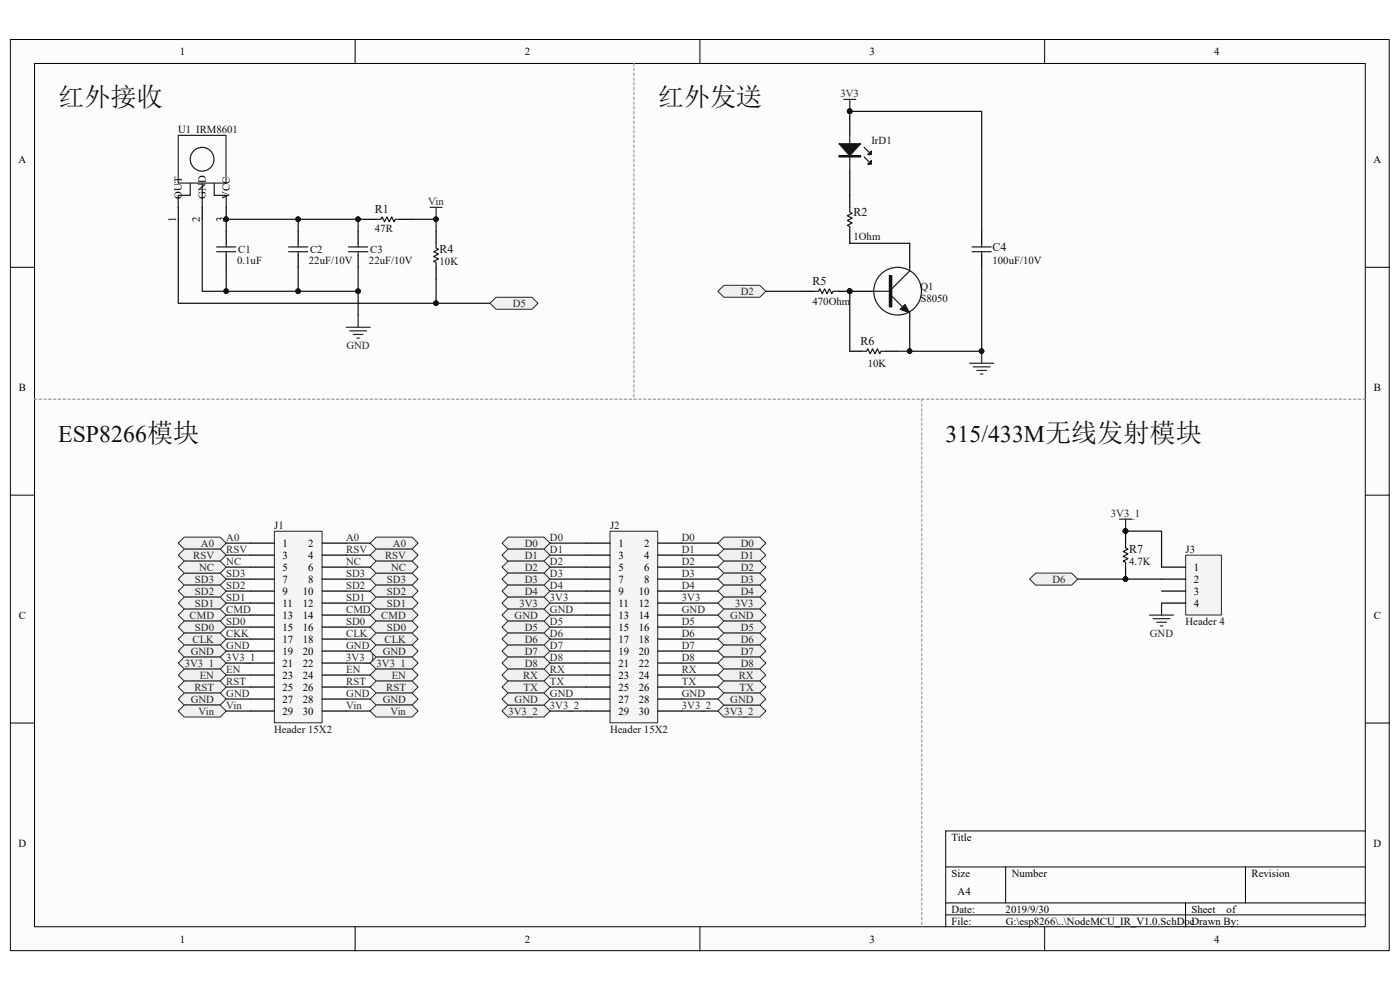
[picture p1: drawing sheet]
<svg xmlns="http://www.w3.org/2000/svg" width="297mm" height="210mm" viewBox="0 0 297 210" stroke-linecap="round" stroke-linejoin="round" font-family="sans-serif">
<path d="M2.2 8.4h292.5v193.3h-292.5z" fill="#fcfcfc"/>
<path d="M2.2 8.4h292.5v193.3h-292.5z" fill="none" stroke="#000" stroke-width=".21"/>
<path d="M7.4 13.5h282.2v183.1h-282.2z" fill="#fcfcfc"/>
<g fill="none" stroke="#000" stroke-width=".21">
<path d="M7.3 13.5h282.3v183.1h-282.3zM75.3 8.4v5.1M148.5 8.4v5.1M221.6 8.4v5.1M2.2 56.7h5.1M289.7 56.7h5.1M2.2 105h5.1M289.7 105h5.1M2.2 153.4h5.1M289.7 153.4h5.1M289.7 176.3h-89.1v20.3M75.3 196.6v5.1"/>
<path d="M148.5 196.6v5.1M200.6 183.9h89.1M200.6 191.5h89.1M200.6 194.1h89.1M213.4 183.9v7.6M221.6 196.6v5.1M251.5 191.5v5.1M264.2 183.9v7.6"/>
</g>
<g fill="none" stroke="#262626" stroke-width=".25">
<path d="M37.8 28.7h10.1v10.1h-10.1zM179 21.1h2.6M180.3 21.1v2.5M91.2 44h2.6M92.5 44v2.5M73.4 69.4h5.1M74.2 70.2h3.6M75 71h2M75.7 71.7h.5M76 66.9v2.5M205.7 77.1h5.1M206.5 77.8h3.5"/>
<path d="M207.2 78.6h2.1M208 79.3h.5M208.3 74.5v2.6"/>
</g>
<g fill="none" stroke="#1c1c1c" stroke-width=".25">
<path d="M40.4 38.9v2.5h-2.6v2.6M42.9 38.9v5.1M45.5 38.9v2.5h2.5v2.6M180.3 28.7v7.7M183.3 33.3l1.1 1M183.3 31.3l1.1 1M46 52.4h4M46 53.4h4M48 51.6v.8M48 53.4v.8M61.2 52.4h4.1M61.2 53.4h4.1"/>
<path d="M63.3 51.6v.8M63.3 53.4v.8M73.9 52.4h4.1M73.9 53.4h4.1M76 51.6v.8M76 53.4v.8M180.3 44v1l.5 .3-1 .5 1 .5-1 .5 1 .5-1 .5 .5 .3v1M206.2 52.4h4.1M206.2 53.4h4.1M208.3 51.6v.8M208.3 53.4v.8M172.6 61.8h1.1l.2-.5 .5 1 .5-1 .5 1 .6-1 .5 1 .2-.5h1"/>
<path d="M182.8 74.5h1l.3-.5 .5 1 .5-1 .5 1 .5-1 .5 1 .3-.5h1"/>
<circle cx="42.9" cy="33.8" r="2.52"/>
</g>
<g fill="none" stroke="#000" stroke-width=".25">
<path d="M180.3 23.6v5.1M180.3 36.4v7.6M37.8 44v2.5M42.9 44v2.5M48 44v2.5M48 49.1v2.5M48 54.2v2.5M63.3 49.1v2.5M63.3 54.2v2.5M76 49.1v2.5M76 54.2v2.5M180.3 49.1v2.5"/>
<path d="M208.3 49.1v2.5M208.3 54.2v2.5M170.1 61.8h2.5M177.7 61.8h2.6M180.3 74.5h2.5M187.9 74.5h2.6"/>
</g>
<g fill="#0e0e0e" stroke="#0e0e0e" stroke-width=".21">
<circle cx="48" cy="46.5" r=".48"/>
<circle cx="92.5" cy="46.5" r=".48"/>
<circle cx="208.2" cy="74.5" r=".48"/>
<circle cx="180.3" cy="61.8" r=".48"/>
<circle cx="180.3" cy="23.6" r=".48"/>
</g>
<path d="M178 30.5h4.6l-2.3 2.5z" fill="#1c1c1c"/>
<path d="M178 30.5h4.6l-2.3 2.5zM178 33h4.6v.3h-4.6zM178 33.2h4.6" fill="none" stroke="#1c1c1c" stroke-width=".25"/>
<path d="M184.1 34.8l.8-.7v.7z" fill="#1c1c1c"/>
<path d="M184.1 34.8l.8-.7v.7z" fill="none" stroke="#1c1c1c" stroke-width=".25"/>
<path d="M184.1 32.8l.8-.8v.8z" fill="#1c1c1c"/>
<path d="M184.1 32.8l.8-.8v.8zM193 56.7v.8l-3.8 3.8M185.4 61.8h3.8M189.2 62.8l2.3 2.3M193 66.4v.5" fill="none" stroke="#1c1c1c" stroke-width=".25"/>
<g fill="#0e0e0e" stroke="#0e0e0e" stroke-width=".21">
<circle cx="180.3" cy="23.6" r=".48"/>
<circle cx="180.3" cy="61.8" r=".48"/>
</g>
<path d="M193 51.6v5.1M180.3 61.8h5.1M193 66.9v5.1" fill="none" stroke="#000" stroke-width=".25"/>
<path d="M188.7 58.5h.5v6.6h-.5z" fill-rule="evenodd" fill="#1c1c1c"/>
<path d="M188.7 58.5h.5v6.6h-.5z" fill="none" stroke="#1c1c1c" stroke-width=".25"/>
<path d="M192 64.6l1 1.8-2-.8z" fill="#1c1c1c"/>
<g fill="none" stroke="#1c1c1c" stroke-width=".25">
<path d="M192 64.6l1 1.8-2-.8z"/>
<circle cx="190.4" cy="61.8" r="5.1"/>
</g>
<circle cx="180.3" cy="61.8" r=".48" fill="#0e0e0e" stroke="#0e0e0e" stroke-width=".21"/>
<path d="M134.5 13.5v71.2M7.3 84.7h282.4" fill="none" stroke="#999" stroke-width=".25" stroke-dasharray=".5 .5"/>
<g fill="#f0f0f0" stroke="#262626" stroke-width=".21">
<path d="M37.8 115.2l1.3-1.3h7.6l1.3 1.3-1.3 1.3h-7.6z" fill-rule="evenodd"/>
<path d="M37.8 117.8l1.3-1.3h7.6l1.3 1.3-1.3 1.2h-7.6z" fill-rule="evenodd"/>
<path d="M37.8 122.9l1.3-1.3h7.6l1.3 1.3-1.3 1.2h-7.6z" fill-rule="evenodd"/>
<path d="M37.8 125.4l1.3-1.3h7.6l1.3 1.3-1.3 1.3h-7.6z" fill-rule="evenodd"/>
<path d="M37.8 127.9l1.3-1.2h7.6l1.3 1.2-1.3 1.3h-7.6z" fill-rule="evenodd"/>
<path d="M39.1 129.2h7.6l1.3 1.3-1.3 1.3h-7.6l-1.3-1.3z" fill-rule="evenodd"/>
<path d="M37.8 133l1.3-1.2h7.6l1.3 1.2-1.3 1.3h-7.6z" fill-rule="evenodd"/>
<path d="M39.1 134.3h7.6l1.3 1.3-1.3 1.2h-7.6l-1.3-1.2z" fill-rule="evenodd"/>
<path d="M37.8 138.1l1.3-1.3h7.6l1.3 1.3-1.3 1.3h-7.6z" fill-rule="evenodd"/>
<path d="M37.8 140.7l1.3-1.3h7.6l1.3 1.3-1.3 1.2h-7.6z" fill-rule="evenodd"/>
<path d="M106.5 150.8l1.3-1.2h7.6l1.3 1.2-1.3 1.3h-7.6z" fill-rule="evenodd"/>
<path d="M37.8 143.2l1.3-1.3h7.6l1.3 1.3-1.3 1.3h-7.6z" fill-rule="evenodd"/>
<path d="M37.8 145.7l1.3-1.2h7.6l1.3 1.2-1.3 1.3h-7.6z" fill-rule="evenodd"/>
<path d="M37.8 148.3l1.3-1.3h7.6l1.3 1.3-1.3 1.3h-7.6z" fill-rule="evenodd"/>
<path d="M37.8 150.8l1.3-1.2h7.6l1.3 1.2-1.3 1.3h-7.6z" fill-rule="evenodd"/>
<path d="M106.5 115.2l1.3-1.3h7.6l1.3 1.3-1.3 1.3h-7.6z" fill-rule="evenodd"/>
<path d="M106.5 117.8l1.3-1.3h7.6l1.3 1.3-1.3 1.2h-7.6z" fill-rule="evenodd"/>
<path d="M106.5 120.3l1.3-1.3h7.6l1.3 1.3-1.3 1.3h-7.6z" fill-rule="evenodd"/>
<path d="M106.5 122.9l1.3-1.3h7.6l1.3 1.3-1.3 1.2h-7.6z" fill-rule="evenodd"/>
<path d="M106.5 125.4l1.3-1.3h7.6l1.3 1.3-1.3 1.3h-7.6z" fill-rule="evenodd"/>
<path d="M106.5 127.9l1.3-1.2h7.6l1.3 1.2-1.3 1.3h-7.6z" fill-rule="evenodd"/>
<path d="M107.8 129.2h7.6l1.3 1.3-1.3 1.3h-7.6l-1.3-1.3z" fill-rule="evenodd"/>
<path d="M106.5 133l1.3-1.2h7.6l1.3 1.2-1.3 1.3h-7.6z" fill-rule="evenodd"/>
<path d="M107.8 134.3h7.6l1.3 1.3-1.3 1.2h-7.6l-1.3-1.2z" fill-rule="evenodd"/>
<path d="M107.8 136.8h7.6l1.3 1.3-1.3 1.3h-7.6l-1.3-1.3z" fill-rule="evenodd"/>
<path d="M106.5 140.7l1.3-1.3h7.6l1.3 1.3-1.3 1.2h-7.6z" fill-rule="evenodd"/>
<path d="M106.5 143.2l1.3-1.3h7.6l1.3 1.3-1.3 1.3h-7.6z" fill-rule="evenodd"/>
<path d="M106.5 145.7l1.3-1.2h7.6l1.3 1.2-1.3 1.3h-7.6z" fill-rule="evenodd"/>
<path d="M106.5 148.3l1.3-1.3h7.6l1.3 1.3-1.3 1.3h-7.6z" fill-rule="evenodd"/>
</g>
<path d="M195.5 84.7v111.9" fill="none" stroke="#999" stroke-width=".25" stroke-dasharray=".5 .5"/>
<g fill="#f0f0f0" stroke="#262626" stroke-width=".21">
<path d="M104 64.3l1.2-1.2h7.7l1.2 1.2-1.2 1.3h-7.7z" fill-rule="evenodd"/>
<path d="M78.5 115.2l1.3-1.3h7.6l1.3 1.3-1.3 1.3h-7.6z" fill-rule="evenodd"/>
<path d="M78.5 117.8l1.3-1.3h7.6l1.3 1.3-1.3 1.2h-7.6z" fill-rule="evenodd"/>
<path d="M78.5 122.9l1.3-1.3h7.6l1.3 1.3-1.3 1.2h-7.6z" fill-rule="evenodd"/>
<path d="M78.5 125.4l1.3-1.3h7.6l1.3 1.3-1.3 1.3h-7.6z" fill-rule="evenodd"/>
<path d="M78.5 127.9l1.3-1.2h7.6l1.3 1.2-1.3 1.3h-7.6z" fill-rule="evenodd"/>
<path d="M79.8 129.2h7.6l1.3 1.3-1.3 1.3h-7.6l-1.3-1.3z" fill-rule="evenodd"/>
<path d="M78.5 133l1.3-1.2h7.6l1.3 1.2-1.3 1.3h-7.6z" fill-rule="evenodd"/>
<path d="M79.8 134.3h7.6l1.3 1.3-1.3 1.2h-7.6l-1.3-1.2z" fill-rule="evenodd"/>
<path d="M79.8 136.8h7.6l1.3 1.3-1.3 1.3h-7.6l-1.3-1.3z" fill-rule="evenodd"/>
<path d="M78.5 140.7l1.3-1.3h7.6l1.3 1.3-1.3 1.2h-7.6z" fill-rule="evenodd"/>
<path d="M152.3 150.8l1.3-1.2h7.6l1.3 1.2-1.3 1.3h-7.6z" fill-rule="evenodd"/>
<path d="M78.5 143.2l1.3-1.3h7.6l1.3 1.3-1.3 1.3h-7.6z" fill-rule="evenodd"/>
<path d="M78.5 145.7l1.3-1.2h7.6l1.3 1.2-1.3 1.3h-7.6z" fill-rule="evenodd"/>
<path d="M78.5 148.3l1.3-1.3h7.6l1.3 1.3-1.3 1.3h-7.6z" fill-rule="evenodd"/>
<path d="M78.5 150.8l1.3-1.2h7.6l1.3 1.2-1.3 1.3h-7.6z" fill-rule="evenodd"/>
<path d="M152.3 115.2l1.3-1.3h7.6l1.3 1.3-1.3 1.3h-7.6z" fill-rule="evenodd"/>
<path d="M152.3 117.8l1.3-1.3h7.6l1.3 1.3-1.3 1.2h-7.6z" fill-rule="evenodd"/>
<path d="M152.3 120.3l1.3-1.3h7.6l1.3 1.3-1.3 1.3h-7.6z" fill-rule="evenodd"/>
<path d="M152.3 122.9l1.3-1.3h7.6l1.3 1.3-1.3 1.2h-7.6z" fill-rule="evenodd"/>
<path d="M152.3 125.4l1.3-1.3h7.6l1.3 1.3-1.3 1.3h-7.6z" fill-rule="evenodd"/>
<path d="M152.3 127.9l1.3-1.2h7.6l1.3 1.2-1.3 1.3h-7.6z" fill-rule="evenodd"/>
<path d="M153.6 129.2h7.6l1.3 1.3-1.3 1.3h-7.6l-1.3-1.3z" fill-rule="evenodd"/>
<path d="M152.3 133l1.3-1.2h7.6l1.3 1.2-1.3 1.3h-7.6z" fill-rule="evenodd"/>
<path d="M153.6 134.3h7.6l1.3 1.3-1.3 1.2h-7.6l-1.3-1.2z" fill-rule="evenodd"/>
<path d="M153.6 136.8h7.6l1.3 1.3-1.3 1.3h-7.6l-1.3-1.3z" fill-rule="evenodd"/>
<path d="M152.3 140.7l1.3-1.3h7.6l1.3 1.3-1.3 1.2h-7.6z" fill-rule="evenodd"/>
<path d="M152.3 143.2l1.3-1.3h7.6l1.3 1.3-1.3 1.3h-7.6z" fill-rule="evenodd"/>
<path d="M152.3 145.7l1.3-1.2h7.6l1.3 1.2-1.3 1.3h-7.6z" fill-rule="evenodd"/>
<path d="M152.3 148.3l1.3-1.3h7.6l1.3 1.3-1.3 1.3h-7.6z" fill-rule="evenodd"/>
<path d="M152.3 61.8l1.3-1.3h7.6l1.3 1.3-1.3 1.3h-7.6z" fill-rule="evenodd"/>
</g>
<path d="M58.3 112.7h10v40.6h-10z" fill="#f5f5f5"/>
<path d="M58.2 112.7h10.1v40.6h-10.1z" fill="none" stroke="#262626" stroke-width=".21"/>
<g fill="none" stroke="#000" stroke-width=".25">
<path d="M53.1 115.2h5.1M53.1 117.8h5.1M68.3 115.2h5.1M68.3 117.8h5.1M53.1 120.3h5.1M53.1 122.9h5.1M53.1 125.4h5.1M53.1 127.9h5.1M53.1 130.5h5.1M53.1 133h5.1M53.1 135.6h5.1M53.1 138.1h5.1"/>
<path d="M68.3 120.3h5.1M68.3 122.9h5.1M68.3 125.4h5.1M68.3 127.9h5.1M68.3 130.5h5.1M68.3 133h5.1M68.3 135.6h5.1M68.3 138.1h5.1M53.1 140.7h5.1M53.1 143.2h5.1M53.1 145.7h5.1M53.1 148.3h5.1"/>
<path d="M53.1 150.8h5.1M68.3 140.7h5.1M68.3 143.2h5.1M68.3 145.7h5.1M68.3 148.3h5.1M68.3 150.8h5.1"/>
</g>
<path d="M129.5 112.7h10v40.6h-10z" fill="#f5f5f5"/>
<path d="M129.4 112.7h10.1v40.6h-10.1z" fill="none" stroke="#262626" stroke-width=".21"/>
<g fill="none" stroke="#000" stroke-width=".25">
<path d="M77.2 46.5h2.6M84.9 46.5h2.5M92.5 49.1v2.5M92.5 56.7v2.5M124.3 115.2h5.1M124.3 117.8h5.1M139.6 115.2h5.1M139.6 117.8h5.1M124.3 120.3h5.1M124.3 122.9h5.1M124.3 125.4h5.1M124.3 127.9h5.1"/>
<path d="M124.3 130.5h5.1M124.3 133h5.1M124.3 135.6h5.1M124.3 138.1h5.1M139.6 120.3h5.1M139.6 122.9h5.1M139.6 125.4h5.1M139.6 127.9h5.1M139.6 130.5h5.1M139.6 133h5.1M139.6 135.6h5.1M139.6 138.1h5.1"/>
<path d="M124.3 140.7h5.1M124.3 143.2h5.1M124.3 145.7h5.1M124.3 148.3h5.1M124.3 150.8h5.1M139.6 140.7h5.1M139.6 143.2h5.1M139.6 145.7h5.1M139.6 148.3h5.1M139.6 150.8h5.1"/>
</g>
<path d="M79.8 46.5h1l.3-.5 .5 1 .5-1 .5 1 .5-1 .5 1 .3-.5h1M92.5 51.6v1l.5 .3-1 .5 1 .5-1 .5 1 .5-1 .5 .5 .3v1" fill="none" stroke="#1c1c1c" stroke-width=".25"/>
<g fill="#f0f0f0" stroke="#262626" stroke-width=".21">
<path d="M37.8 120.3l1.3-1.3h7.6l1.3 1.3-1.3 1.3h-7.6z" fill-rule="evenodd"/>
<path d="M78.5 120.3l1.3-1.3h7.6l1.3 1.3-1.3 1.3h-7.6z" fill-rule="evenodd"/>
</g>
<path d="M251.6 117.8h7.5v12.7h-7.5z" fill="#f5f5f5"/>
<path d="M251.5 117.8h7.6v12.7h-7.6z" fill="none" stroke="#262626" stroke-width=".21"/>
<path d="M238.8 112.7v2.5M238.8 120.3v2.6M246.4 120.3h5.1M246.4 122.9h5.1M246.4 125.4h5.1M246.4 127.9h5.1" fill="none" stroke="#000" stroke-width=".25"/>
<g fill="#0e0e0e" stroke="#0e0e0e" stroke-width=".21">
<circle cx="238.8" cy="122.8" r=".48"/>
<circle cx="238.8" cy="112.6" r=".48"/>
<circle cx="92.5" cy="64.3" r=".48"/>
<circle cx="48" cy="61.8" r=".48"/>
<circle cx="63.2" cy="61.8" r=".48"/>
<circle cx="180.3" cy="61.8" r=".48"/>
<circle cx="208.2" cy="74.5" r=".48"/>
<circle cx="193" cy="74.5" r=".48"/>
<circle cx="180.3" cy="23.6" r=".48"/>
<circle cx="92.5" cy="46.5" r=".48"/>
<circle cx="48" cy="46.5" r=".48"/>
<circle cx="63.2" cy="46.5" r=".48"/>
<circle cx="76" cy="46.5" r=".48"/>
<circle cx="76" cy="61.8" r=".48"/>
</g>
<path d="M238.8 115.2v1l.5 .3-1 .5 1 .5-1 .5 1 .5-1 .5 .5 .3v1" fill="none" stroke="#1c1c1c" stroke-width=".25"/>
<path d="M237.5 110.1h2.6M238.8 110.1v2.6M243.9 130.5h5.1M244.6 131.2h3.6M245.4 132h2M246.2 132.8h.5M246.4 127.9v2.6" fill="none" stroke="#262626" stroke-width=".25"/>
<g fill="none" stroke="#0e0e0e" stroke-width=".25">
<path d="M180.3 23.6h28v25.5M37.8 46.5v17.8h66.2M42.9 46.5v15.3h33.1v-5.1M48 56.7v5.1M63.3 46.5v2.6M63.3 56.7v5.1M76 46.5v2.6M77.2 46.5h-29.2v2.6M87.4 46.5h5.1v2.6M92.5 59.2v5.1M180.3 51.6h12.7M208.3 56.7v17.8h-15.3"/>
<path d="M76 61.8v5.1M162.5 61.8h7.6M180.3 61.8v12.7M48 115.2h5.1M48 117.8h5.1M73.4 115.2h5.1M73.4 117.8h5.1M116.7 115.2h7.6M116.7 117.8h7.6M144.7 115.2h7.6M144.7 117.8h7.6M238.8 112.7h7.6v7.6"/>
<path d="M48 120.3h5.1M48 122.9h5.1M48 125.4h5.1M48 127.9h5.1M48 130.5h5.1M48 133h5.1M48 135.6h5.1M48 138.1h5.1M73.4 120.3h5.1M73.4 122.9h5.1M73.4 125.4h5.1M73.4 127.9h5.1"/>
<path d="M73.4 130.5h5.1M73.4 133h5.1M73.4 135.6h5.1M73.4 138.1h5.1M116.7 120.3h7.6M116.7 122.9h7.6M116.7 125.4h7.6M116.7 127.9h7.6M116.7 130.5h7.6M116.7 133h7.6M116.7 135.6h7.6M116.7 138.1h7.6"/>
<path d="M144.7 120.3h7.6M144.7 122.9h7.6M144.7 125.4h7.6M144.7 127.9h7.6M144.7 130.5h7.6M144.7 133h7.6M144.7 135.6h7.6M144.7 138.1h7.6M228.6 122.9h17.8M48 140.7h5.1M48 143.2h5.1M48 145.7h5.1"/>
<path d="M48 148.3h5.1M48 150.8h5.1M73.4 140.7h5.1M73.4 143.2h5.1M73.4 145.7h5.1M73.4 148.3h5.1M73.4 150.8h5.1M116.7 140.7h7.6M116.7 143.2h7.6M116.7 145.7h7.6M116.7 148.3h7.6M116.7 150.8h7.6"/>
<path d="M144.7 140.7h7.6M144.7 143.2h7.6M144.7 145.7h7.6M144.7 148.3h7.6M144.7 150.8h7.6"/>
</g>
<path d="M193 72v2.5h-2.5" fill="none" stroke="#151515" stroke-width=".25"/>
<path d="M218.4 122.9l1.3-1.3h7.6l1.3 1.3-1.3 1.2h-7.6z" fill-rule="evenodd" fill="#f0f0f0" stroke="#262626" stroke-width=".21"/>
<g font-size="5.5" fill="#0e0e0e">
<text x="12.4" y="22.5">红外接收</text>
<text x="139.6" y="22.5">红外发送</text>
</g>
<g font-size="5" fill="#0e0e0e">
<text x="12.4" y="93.8">ESP8266模块</text>
<text x="200.6" y="93.8">315/433M无线发射模块</text>
</g>
<g font-size="2.5" fill="#0e0e0e">
<text x="79.5" y="45.2">R1</text>
<text x="181.1" y="45.7">R2</text>
<text x="93.3" y="53.6">R4</text>
<text x="210.6" y="53.3">C4</text>
<text x="172.4" y="60.5">R5</text>
<text x="182.6" y="73.2">R6</text>
<text x="239.6" y="117.2">R7</text>
</g>
<g font-size="2.3">
<text x="38.2" y="11.7">1</text>
<text x="111.3" y="11.7">2</text>
<text x="184.5" y="11.7">3</text>
<text x="257.6" y="11.7">4</text>
<text x="3.9" y="34.6">A</text>
<text x="291.4" y="34.6">A</text>
<text x="37.3" y="47.2" transform="rotate(-90 37.3 47.2)">1</text>
<text x="38.6" y="42.2" transform="rotate(-90 38.6 42.2)">OUT</text>
<text x="42.4" y="47.2" transform="rotate(-90 42.4 47.2)">2</text>
<text x="43.7" y="42.2" transform="rotate(-90 43.7 42.2)">GND</text>
<text x="47.5" y="47.2" transform="rotate(-90 47.5 47.2)">3</text>
<text x="48.8" y="42.2" transform="rotate(-90 48.8 42.2)">VCC</text>
<text x="4" y="82.9">B</text>
<text x="291.5" y="82.9">B</text>
<text x="59.9" y="116">1</text>
<text x="59.9" y="118.5">3</text>
<text x="65.4" y="116">2</text>
<text x="65.4" y="118.5">4</text>
<text x="131.2" y="116">1</text>
<text x="131.2" y="118.5">3</text>
<text x="136.7" y="116">2</text>
<text x="136.7" y="118.5">4</text>
<text x="59.9" y="121.1">5</text>
<text x="59.9" y="123.6">7</text>
<text x="65.4" y="121.1">6</text>
<text x="65.4" y="123.6">8</text>
<text x="131.2" y="121.1">5</text>
<text x="131.2" y="123.6">7</text>
<text x="136.7" y="121.1">6</text>
<text x="136.7" y="123.6">8</text>
<text x="253.3" y="121.1">1</text>
<text x="253.3" y="123.6">2</text>
<text x="4" y="131.3">C</text>
<text x="59.9" y="126.2">9</text>
<text x="59.9" y="128.7">11</text>
<text x="59.9" y="131.3">13</text>
<text x="64.3" y="126.2">10</text>
<text x="64.3" y="128.7">12</text>
<text x="64.3" y="131.3">14</text>
<text x="131.2" y="126.2">9</text>
<text x="131.2" y="128.7">11</text>
<text x="131.2" y="131.3">13</text>
<text x="135.5" y="126.2">10</text>
<text x="135.5" y="128.7">12</text>
<text x="135.5" y="131.3">14</text>
<text x="253.3" y="126.2">3</text>
<text x="253.3" y="128.7">4</text>
<text x="291.5" y="131.3">C</text>
<text x="59.9" y="133.8">15</text>
<text x="59.9" y="136.4">17</text>
<text x="64.3" y="133.8">16</text>
<text x="64.3" y="136.4">18</text>
<text x="131.2" y="133.8">15</text>
<text x="131.2" y="136.4">17</text>
<text x="135.5" y="133.8">16</text>
<text x="135.5" y="136.4">18</text>
<text x="59.9" y="138.9">19</text>
<text x="59.9" y="141.4">21</text>
<text x="59.9" y="144">23</text>
<text x="64.3" y="138.9">20</text>
<text x="64.3" y="141.4">22</text>
<text x="64.3" y="144">24</text>
<text x="131.2" y="138.9">19</text>
<text x="131.2" y="141.4">21</text>
<text x="131.2" y="144">23</text>
<text x="135.5" y="138.9">20</text>
<text x="135.5" y="141.4">22</text>
<text x="135.5" y="144">24</text>
<text x="59.9" y="146.5">25</text>
<text x="59.9" y="149.1">27</text>
<text x="64.3" y="146.5">26</text>
<text x="64.3" y="149.1">28</text>
<text x="131.2" y="146.5">25</text>
<text x="131.2" y="149.1">27</text>
<text x="135.5" y="146.5">26</text>
<text x="135.5" y="149.1">28</text>
<text x="59.9" y="151.6">29</text>
<text x="64.3" y="151.6">30</text>
<text x="131.2" y="151.6">29</text>
<text x="135.5" y="151.6">30</text>
<text x="3.9" y="179.6">D</text>
<text x="201.9" y="178.3">Title</text>
<text x="291.4" y="179.6">D</text>
<text x="201.9" y="186">Size</text>
<text x="214.6" y="186">Number</text>
<text x="265.5" y="186">Revision</text>
<text x="203.2" y="189.8">A4</text>
<text x="201.9" y="193.6">Date:</text>
<text x="201.9" y="196.1">File:</text>
<text x="213.3" y="193.6">2019/9/30</text>
<text x="213.4" y="196.1">G:\esp8266\..\NodeMCU_IR_V1.0.SchDocDrawn By:</text>
<text x="252.8" y="193.6">Sheet</text>
<text x="260.2" y="193.6">of</text>
<text x="38.2" y="199.9">1</text>
<text x="111.3" y="199.9">2</text>
<text x="184.5" y="199.9">3</text>
<text x="257.6" y="199.9">4</text>
</g>
<g font-size="2.3" fill="#262626">
<text x="178.3" y="20.6">3V3</text>
<text x="90.8" y="43.5">Vin</text>
<text x="108.8" y="65.1">D5</text>
<text x="157.1" y="62.6">D2</text>
<text x="73.5" y="74">GND</text>
<text x="235.7" y="109.6">3V3_1</text>
<text x="41" y="118.5">RSV</text>
<text x="42.6" y="116">A0</text>
<text x="48" y="114.7">A0</text>
<text x="48" y="117.3">RSV</text>
<text x="48" y="119.8">NC</text>
<text x="73.4" y="114.7">A0</text>
<text x="73.4" y="117.3">RSV</text>
<text x="73.4" y="119.8">NC</text>
<text x="81.7" y="118.5">RSV</text>
<text x="83.4" y="116">A0</text>
<text x="111.3" y="116">D0</text>
<text x="111.3" y="118.5">D1</text>
<text x="116.7" y="114.7">D0</text>
<text x="116.7" y="117.3">D1</text>
<text x="116.7" y="119.8">D2</text>
<text x="144.7" y="114.7">D0</text>
<text x="144.7" y="117.3">D1</text>
<text x="144.7" y="119.8">D2</text>
<text x="157.1" y="116">D0</text>
<text x="157.1" y="118.5">D1</text>
<text x="41.4" y="123.6">SD3</text>
<text x="42.2" y="121.1">NC</text>
<text x="48" y="124.9">SD2</text>
<text x="48" y="122.3">SD3</text>
<text x="73.4" y="124.9">SD2</text>
<text x="73.4" y="122.3">SD3</text>
<text x="82.1" y="123.6">SD3</text>
<text x="83" y="121.1">NC</text>
<text x="111.3" y="121.1">D2</text>
<text x="111.3" y="123.6">D3</text>
<text x="116.7" y="122.3">D3</text>
<text x="116.7" y="124.9">D4</text>
<text x="144.7" y="122.3">D3</text>
<text x="144.7" y="124.9">D4</text>
<text x="157.1" y="121.1">D2</text>
<text x="157.1" y="123.6">D3</text>
<text x="223.3" y="123.6">D6</text>
<text x="40.2" y="131.3">CMD</text>
<text x="41.4" y="126.2">SD2</text>
<text x="41.4" y="128.7">SD1</text>
<text x="48" y="127.4">SD1</text>
<text x="48" y="130">CMD</text>
<text x="73.4" y="127.4">SD1</text>
<text x="73.4" y="130">CMD</text>
<text x="80.9" y="131.3">CMD</text>
<text x="82.1" y="126.2">SD2</text>
<text x="82.1" y="128.7">SD1</text>
<text x="109.2" y="131.3">GND</text>
<text x="110.2" y="128.7">3V3</text>
<text x="111.3" y="126.2">D4</text>
<text x="116.7" y="130">GND</text>
<text x="116.7" y="127.4">3V3</text>
<text x="144.7" y="130">GND</text>
<text x="144.7" y="127.4">3V3</text>
<text x="154.9" y="131.3">GND</text>
<text x="156" y="128.7">3V3</text>
<text x="157.1" y="126.2">D4</text>
<text x="40.9" y="136.4">CLK</text>
<text x="41.4" y="133.8">SD0</text>
<text x="48" y="132.5">SD0</text>
<text x="48" y="135.1">CKK</text>
<text x="48" y="137.6">GND</text>
<text x="73.4" y="137.6">GND</text>
<text x="73.4" y="132.5">SD0</text>
<text x="73.4" y="135.1">CLK</text>
<text x="81.6" y="136.4">CLK</text>
<text x="82.1" y="133.8">SD0</text>
<text x="111.3" y="133.8">D5</text>
<text x="111.3" y="136.4">D6</text>
<text x="116.7" y="132.5">D5</text>
<text x="116.7" y="135.1">D6</text>
<text x="116.7" y="137.6">D7</text>
<text x="144.7" y="132.5">D5</text>
<text x="144.7" y="135.1">D6</text>
<text x="144.7" y="137.6">D7</text>
<text x="157.1" y="133.8">D5</text>
<text x="157.1" y="136.4">D6</text>
<text x="243.9" y="135.1">GND</text>
<text x="39.2" y="141.4">3V3_1</text>
<text x="40.5" y="138.9">GND</text>
<text x="42.4" y="144">EN</text>
<text x="48" y="140.2">3V3_1</text>
<text x="48" y="142.7">EN</text>
<text x="73.5" y="142.7">EN</text>
<text x="73.5" y="140.2">3V3_1</text>
<text x="79.9" y="141.4">3V3_1</text>
<text x="81.2" y="138.9">GND</text>
<text x="83.1" y="144">EN</text>
<text x="111" y="144">RX</text>
<text x="111.3" y="138.9">D7</text>
<text x="111.3" y="141.4">D8</text>
<text x="116.7" y="140.2">D8</text>
<text x="116.7" y="142.7">RX</text>
<text x="144.6" y="142.7">RX</text>
<text x="144.7" y="140.2">D8</text>
<text x="156.7" y="144">RX</text>
<text x="157.1" y="138.9">D7</text>
<text x="157.1" y="141.4">D8</text>
<text x="40.5" y="149.1">GND</text>
<text x="41.2" y="146.5">RST</text>
<text x="48" y="147.8">GND</text>
<text x="48" y="145.2">RST</text>
<text x="73.5" y="145.2">RST</text>
<text x="73.5" y="147.8">GND</text>
<text x="81.2" y="149.1">GND</text>
<text x="82" y="146.5">RST</text>
<text x="109.2" y="149.1">GND</text>
<text x="111.1" y="146.5">TX</text>
<text x="116.7" y="147.8">GND</text>
<text x="116.7" y="145.2">TX</text>
<text x="144.7" y="145.2">TX</text>
<text x="144.7" y="147.8">GND</text>
<text x="154.9" y="149.1">GND</text>
<text x="156.9" y="146.5">TX</text>
<text x="42.1" y="151.6">Vin</text>
<text x="48" y="150.3">Vin</text>
<text x="73.4" y="150.3">Vin</text>
<text x="82.8" y="151.6">Vin</text>
<text x="107.9" y="151.6">3V3_2</text>
<text x="116.7" y="150.3">3V3_2</text>
<text x="144.7" y="150.3">3V3_2</text>
<text x="153.7" y="151.6">3V3_2</text>
</g>
<g font-size="2.3" fill="#0e0e0e">
<text x="37.8" y="28.2">U1 IRM8601</text>
<text x="184.9" y="30.5">IrD1</text>
<text x="50.5" y="53.7">C1</text>
<text x="65.8" y="53.7">C2</text>
<text x="78.5" y="53.7">C3</text>
<text x="79.5" y="49.3">47R</text>
<text x="181.1" y="50.9">1Ohm</text>
<text x="50.3" y="56">0.1uF</text>
<text x="65.5" y="56">22uF/10V</text>
<text x="78.3" y="56">22uF/10V</text>
<text x="93.3" y="56.2">10K</text>
<text x="210.6" y="56">100uF/10V</text>
<text x="172.4" y="64.6">470Ohm</text>
<text x="195.3" y="61.6">Q1</text>
<text x="195.3" y="64.1">S8050</text>
<text x="184.1" y="77.9">10K</text>
<text x="58.2" y="112.2">J1</text>
<text x="129.4" y="112.2">J2</text>
<text x="239.6" y="119.8">4.7K</text>
<text x="251.5" y="117.3">J3</text>
<text x="251.5" y="132.5">Header 4</text>
<text x="58.2" y="155.4">Header 15X2</text>
<text x="129.4" y="155.4">Header 15X2</text>
</g>
</svg>
